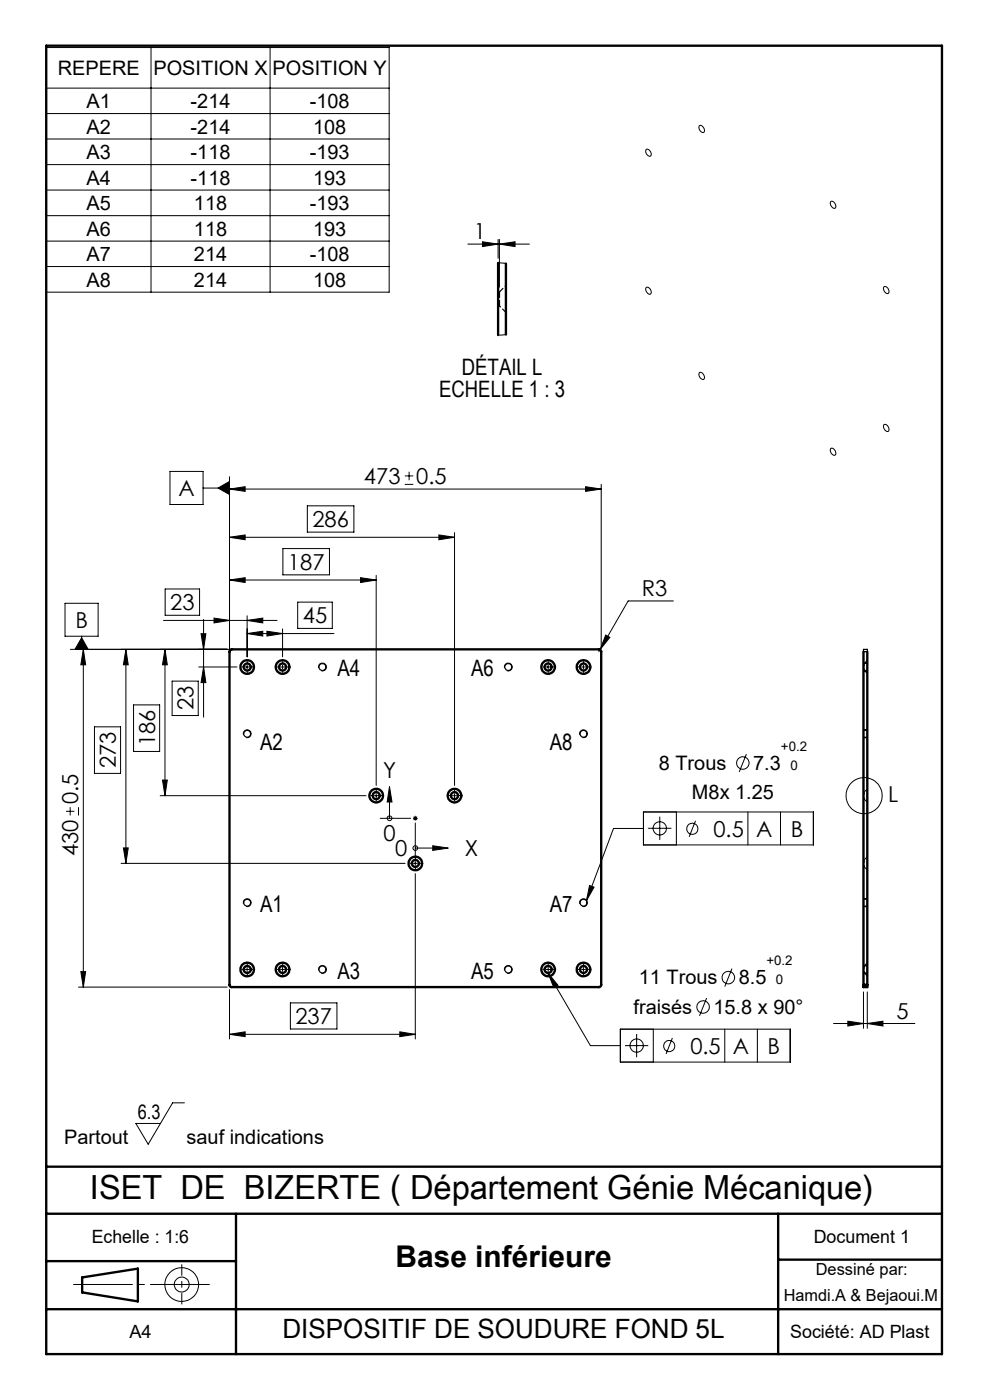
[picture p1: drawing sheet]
<svg xmlns="http://www.w3.org/2000/svg" width="210mm" height="297mm" viewBox="0 0 210 297" stroke-linecap="round" stroke-linejoin="round" font-family="sans-serif">
<g fill="none" stroke="#000" stroke-width=".21">
<path d="M9.8 10.1h72.7v51.9h-72.7zM9.8 18.7h72.7M32 10.1v51.9M57.3 10.1v51.9M9.8 24.1h72.7M9.8 29.5h72.7M9.8 34.9h72.7M137 31.8a.88 .88 0 0 1 .9 .2 .88 .88 0 0 1 .2 .9 .7 .7 0 0 1-.8 .1 .7 .7 0 0 1-.3-.7zM148.4 26.6a.93 .93 0 0 1 .9 .5 .93 .93 0 0 1-.1 1 1.01 1.01 0 0 1-.8-1.5zM9.8 40.3h72.7M9.8 45.8h72.7M9.8 51.1h72.7"/>
<path d="M9.8 56.5h72.7M99.2 51.8h13.1M102.3 51.3l3.4 .5-3.4 .5zM105.7 50.8v4M105.7 55.8l1.6 .1M105.9 51.8l3.4-.5v1zM105.9 50.8v10.1M176.2 42.8a.88 .88 0 0 1 .9 .3 .88 .88 0 0 1 .2 .9l-.1 .1a.88 .88 0 0 1-.9-.3 .88 .88 0 0 1-.2-.9zM107.3 71l-1.6 .1M137.1 61a.88 .88 0 0 1 .9 .4 .88 .88 0 0 1-.1 1 .99 .99 0 0 1-.8-1.4zM148.4 79a.93 .93 0 0 1 .9 .5 .93 .93 0 0 1-.1 1 1.01 1.01 0 0 1-.8-1.5zM187.5 60.9a.86 .86 0 0 1 .9 .4 .86 .86 0 0 1-.1 1 1.09 1.09 0 0 1-.8-1.4z"/>
<path d="M176.2 95.2a.88 .88 0 0 1 .9 .2 .88 .88 0 0 1 .2 1 .7 .7 0 0 1-.8 0 .7 .7 0 0 1-.4-.7zM187.5 90.1a.91 .91 0 0 1 .9 .4 .91 .91 0 0 1-.1 1 1.07 1.07 0 0 1-.8-1.4zM36.1 100h7v7h-7zM43.1 103.5h5.6M46.2 103.5l2.5-1.4v2.8zM48.7 103.7l3.3-.4v.9zM48.7 114l3.3-.5v1zM48.7 101.1v37.2M48.7 103.7h78.8M48.7 114h47.7M60 116.4h9.9v5.6h-9.9zM65.2 107.3h9.9v5.6h-9.9z"/>
<path d="M85.9 102.8h1.8M85.9 101h1.8M86.8 100.1v1.8M93.1 113.5l3.3 .5-3.3 .5zM96.4 113v53.6M124.2 103.3l3.3 .4-3.3 .5zM127.5 102.8v34.5M13.8 128h7v7h-7zM14.9 137.8h34.3M17.3 135v2.8M17.3 135.3l1.4 2.5h-2.8zM17.7 137.8l.5 3.2h-1.1z"/>
<path d="M17.7 137.8v71.6M26.7 137.8l.5 3.2h-1zM26.7 137.8v45.4M34.7 131.6h24.1M35 137.8l.5 3.2h-1zM35 137.8v31M35 125h7.3v5.5h-7.3zM42.7 134.4h1l-.5 3.4zM43.2 131.4v20.7M45.4 131.1l3.3 .5-3.3 .5zM48.7 123l3.3-.4v1zM48.7 123h31.1"/>
<path d="M52.4 131.6l3.3-.5v1zM52.4 134.4l3.3-.5v1zM52.4 130.6v8.7M52.4 134.4h18.4M56.6 133.9l3.3 .5-3.3 .5zM59.9 133.4v5.9M63.1 127.7h7.4v5.6h-7.4zM76.5 122.6l3.3 .4-3.3 .6zM79.8 122.1v44.5M127.3 137.8l-.3 .5M128.5 134.7l.9 .5-2.1 2.6zM142.8 127.5h-9.6l-5.9 10.3"/>
<path d="M20 154.2h5.6v9.9h-5.6zM28.3 149.5h5.6v9.9h-5.6zM36.5 144.5h5.6v7.3h-5.6zM42.2 141.5h8.1M43.2 141.5l.5 3.3h-1zM51.6 155.9a.84 .84 0 0 1 .8-1 .84 .84 0 0 1 .9 .9 .84 .84 0 0 1-1.1 .7M52 141.5h.8M52.4 141.1v.8M59.5 141.5h.9M59.9 141.1v.8M67.6 141.7a.83 .83 0 0 1 .7-1 .83 .83 0 0 1 .9 .9 .83 .83 0 0 1-1 .7M107 141.7a.83 .83 0 0 1 .7-1 .83 .83 0 0 1 .9 .9 .83 .83 0 0 1-1 .7"/>
<path d="M115.9 141.5h.8M116.3 141.1v.8M123 155.9a.84 .84 0 0 1 .7-1 .84 .84 0 0 1 .9 .9 .84 .84 0 0 1-1.1 .7M123.4 141.5h.8M123.8 141.1v.8M158.3 160l-1.5 3.8M183.2 156.5h.8M183.2 154.8h.8M183.2 142.3h.8M183.2 140.7h.8M14 172.1h1.8M14.9 171.2v1.8"/>
<path d="M16.7 171.2v1.8M26.2 179.9h1l-.5 3.3zM34 168.8h43.6M34.5 165.5h1l-.5 3.3zM79.4 168.8h.8M79.8 168.4v.8M80.6 173.6h6.5M82.6 170.1v3.5M82.6 166.9l.5 3.2h-1zM87.6 173.6h1M87.7 173.2l.7 .8M88.1 173.1v1"/>
<path d="M88.1 174.6v7.3M88.1 179.9h3.7M88.4 173.2l-.7 .8M91.8 179.4l3.3 .5-3.3 .5zM96 168.8h.8M96.4 168.4v.8M136.5 175.8h-6.4l-5.7 15.3M136.5 172.3h36v6.9h-36zM137.5 175.7h4.9M139.9 173.2v5M143.5 172.3v6.9M147.5 174.1l-1.3 3.4"/>
<path d="M158.6 172.3v6.9M165.6 172.3v6.9M25.7 183.2h60.2M51.6 191.7a.83 .83 0 0 1 .8-1 .83 .83 0 0 1 .9 .9 .83 .83 0 0 1-1.1 .7M87.7 183.2h.8M88.1 182.8v.8M88.1 185.3v35.1M123 191.7a.83 .83 0 0 1 .7-1 .83 .83 0 0 1 .9 .9 .83 .83 0 0 1-1.1 .7M125.1 187.9l.9 .3-1.6 2.9zM183.2 192.3h.8M183.2 190.7h.8M16.7 209.4h31.5"/>
<path d="M17.1 206.1h1.1l-.5 3.3zM48.7 219.4l3.3-.5v1zM48.7 209.9v10.5M48.7 219.4h39.4M52 205.7h.8M52.4 205.2v.9M59.5 205.7h.9M59.9 205.2v.9M61.6 212.8h9.9v5.5h-9.9zM67.6 205.9a.83 .83 0 0 1 .7-1.1 .83 .83 0 0 1 .9 .9 .83 .83 0 0 1-1 .8M84.8 218.9l3.3 .5-3.3 .5zM107 205.9a.83 .83 0 0 1 .7-1.1 .83 .83 0 0 1 .9 .9 .83 .83 0 0 1-1 .8"/>
<path d="M115.9 205.7h.8M116.2 206.4l2.2 2.6-.9 .5zM116.2 206.4l9 15.4h6.4M116.3 205.2v.9M123.4 205.7h.8M123.8 205.2v.9M131.6 218.3h36v7h-36zM135 219.4v4.9M138.6 218.3v7M149.9 211.7l-1.5 3.8M153.7 218.3v7M155.3 205.5l-1.6 3.8"/>
<path d="M160.7 218.3v7M176.8 217.1h17.3M179.8 216.6l3.4 .5-3.4 .6zM183.2 206.5h.8M183.2 204.8h.8M183.2 210.4v7.8M184 217.1l3.3-.5v1.1zM184 210.4v7.8M39.1 234h-2.5l-5.2 8.7-2.6-4.4h5.2M132.6 221.8h4.9M142.6 220.2l-1.3 3.4M17.4 271v3.2"/>
<circle cx="82.6" cy="173.6" r=".5"/>
<circle cx="88.1" cy="179.9" r=".5"/>
<circle cx="140" cy="175.7" r="1.41"/>
<circle cx="146.8" cy="175.8" r="1.18"/>
<circle cx="157.6" cy="161.9" r="1.32"/>
<circle cx="183.3" cy="168.8" r="3.8"/>
<circle cx="149.1" cy="213.6" r="1.32"/>
<circle cx="154.5" cy="207.4" r="1.32"/>
<circle cx="135" cy="221.8" r="1.41"/>
<circle cx="142" cy="221.9" r="1.19"/>
<circle cx="38.5" cy="272.5" r="1.58"/>
<circle cx="38.5" cy="272.5" r="3.6"/>
</g>
<path d="M15.6 272.5h28.8" fill="none" stroke="#000" stroke-width=".21" stroke-dasharray="30.5 1.3 1.3 1.3" stroke-dashoffset="18"/>
<path d="M38.6 268.3v8.3" fill="none" stroke="#000" stroke-width=".21" stroke-dasharray="30.5 1.3 1.3 1.3" stroke-dashoffset="28.2"/>
<g fill="none" stroke="#000" stroke-width=".5">
<path d="M9.8 9.7h190v277.6h-190zM105.7 55.8v15.3M107.3 55.9v15.1M48.8 137.9l.3-.1h78l.3 .1 .1 .2v70.9l-.1 .3-.3 .1-78.2-.1-.2-.3v-70.9zM183.2 138.3v70.6M184 138.3v70.6M183.2 208.9v.5h.8v-.5M183.2 208.9h.8M9.8 247.5h190M9.8 257.5h190M50.1 257.5v29.8M165.1 257.5v29.8"/>
<path d="M9.8 277.7h190M9.8 267.5h40.3M17.4 271l11.8-1.9v7l-11.8-1.9zM165.1 267.2h34.7"/>
<circle cx="52.4" cy="141.5" r="1.44"/>
<circle cx="52.5" cy="141.5" r=".74"/>
<circle cx="59.9" cy="141.5" r=".74"/>
<circle cx="59.9" cy="141.5" r="1.44"/>
<circle cx="116.3" cy="141.5" r=".74"/>
<circle cx="116.3" cy="141.5" r="1.44"/>
<circle cx="123.8" cy="141.5" r="1.44"/>
<circle cx="123.8" cy="141.5" r=".74"/>
<circle cx="79.8" cy="168.8" r=".75"/>
<circle cx="79.8" cy="168.8" r="1.44"/>
<circle cx="96.4" cy="168.8" r=".75"/>
<circle cx="96.4" cy="168.8" r="1.44"/>
<circle cx="88.1" cy="183.2" r="1.44"/>
<circle cx="88.1" cy="183.2" r=".74"/>
<circle cx="52.4" cy="205.7" r="1.44"/>
<circle cx="52.5" cy="205.7" r=".74"/>
<circle cx="59.9" cy="205.7" r=".74"/>
<circle cx="59.9" cy="205.7" r="1.44"/>
<circle cx="116.3" cy="205.7" r=".74"/>
<circle cx="116.3" cy="205.7" r="1.44"/>
<circle cx="123.8" cy="205.7" r="1.44"/>
<circle cx="123.8" cy="205.7" r=".74"/>
</g>
<g fill="none" stroke="#000" stroke-width=".21" stroke-dasharray="30.5 1.3 1.3 1.3">
<path d="M51.6 141.5h-.3M52.5 140.7v-.4M52.5 142.3v.4M53.3 141.5h.3M59.1 141.5h-.3M60 140.7v-.4M60 142.3v.4M60.8 141.5h.3M115.5 141.5h-.4M116.3 140.7v-.4M116.3 142.3v.4M117.1 141.5h.4"/>
<path d="M123 141.5h-.4M123.8 140.7v-.4M123.8 142.3v.4M124.6 141.5h.4M79 168.8h-.3M79.8 167.9v-.3M79.8 169.6v.3M80.7 168.8h.3M95.6 168.8h-.3M96.4 167.9v-.3M96.4 169.6v.3M97.3 168.8h.3"/>
<path d="M87.3 183.2h-.3M88.1 182.3v-.3M88.1 184v.3M89 183.2h.3M51.6 205.7h-.3M52.5 204.8v-.3M52.5 206.5v.3M53.3 205.7h.3M59.1 205.7h-.3M60 204.8v-.3M60 206.5v.3M60.8 205.7h.3"/>
<path d="M115.5 205.7h-.4M116.3 204.8v-.3M116.3 206.5v.3M117.1 205.7h.4M123 205.7h-.4M123.8 204.8v-.3M123.8 206.5v.3M124.6 205.7h.4"/>
</g>
<g fill="#000">
<path d="M105.9 51.8l3.4-.5v1zM102.3 51.3l3.4 .5-3.4 .5z"/>
<path d="M48.7 103.7l3.3-.4v.9zM124.2 103.3l3.3 .4-3.3 .5zM128.5 134.7l-1.2 3.1 2.1-2.6zM45.4 131.1l3.3 .5-3.3 .5zM52.4 131.6l3.3-.5v1zM52.4 134.4l3.3-.5v1zM56.6 133.9l3.3 .5-3.3 .5zM48.7 123l3.3-.4v1zM76.5 122.6l3.3 .4-3.3 .6zM48.7 219.4l3.3-.5v1zM84.8 218.9l3.3 .5-3.3 .5zM48.7 114l3.3-.5v1zM93.1 113.5l3.3 .5-3.3 .5zM179.8 216.6l3.4 .5-3.4 .6zM184 217.1l3.3-.5v1.1z"/>
<path d="M17.7 137.8l.5 3.2h-1.1zM17.1 206.1h1.1l-.5 3.3zM42.7 134.4h1l-.5 3.4zM43.2 141.5l.5 3.3h-1zM26.7 137.8l.5 3.2h-1zM26.2 179.9h1l-.5 3.3zM35 137.8l.5 3.2h-1zM34.5 165.5h1l-.5 3.3z"/>
<path d="M91.8 179.4l3.3 .5-3.3 .5zM82.6 166.9l.5 3.2h-1z"/>
<path d="M116.2 206.4l2.2 2.6-.9 .5zM125.1 187.9l.9 .3-1.6 2.9zM46.2 103.5l2.5 1.4v-2.8zM17.3 135.3l1.4 2.5h-2.8z"/>
</g>
<g fill="none" stroke="#000" stroke-width=".25">
<path d="M183.2 137.8h.8v.5h-.8z"/>
<circle cx="52.4" cy="155.7" r=".72"/>
<circle cx="68.4" cy="141.5" r=".74"/>
<circle cx="107.8" cy="141.5" r=".74"/>
<circle cx="123.8" cy="155.7" r=".72"/>
<circle cx="52.4" cy="191.5" r=".72"/>
<circle cx="123.8" cy="191.5" r=".72"/>
<circle cx="68.4" cy="205.7" r=".74"/>
<circle cx="107.8" cy="205.7" r=".74"/>
</g>
<path d="M183.3 140.7v1.5M183.3 168v1.5M183.3 182.4v1.5M183.3 204.9v1.5" fill="none" stroke="#000" stroke-width=".21" stroke-dasharray="1.3 .6" stroke-dashoffset=".8"/>
<path d="M184 138.2h-.8M183.2 156.4h.8M183.2 142.2h.8M184 154.9h-.8M184 140.8h-.8M183.2 192.2h.8M184 190.8h-.8M183.2 206.4h.8M184 208.9h-.8M184 204.9h-.8" fill="none" stroke="#000" stroke-width=".21" stroke-dasharray="1.3 .6" stroke-dashoffset=".4"/>
<path d="M183.3 142.2l.7 .7M184 140l-.7 .7M183.3 169.5l.7 .7M184 167.3l-.7 .7M183.3 183.9l.7 .7M184 181.7l-.7 .7M183.3 206.4l.7 .7M184 204.2l-.7 .7" fill="none" stroke="#000" stroke-width=".21" stroke-dasharray="1.3 .6" stroke-dashoffset=".5"/>
<path d="M183.2 142.2h.1M183.3 140.7h-.1M183.2 169.5h.1M183.3 168h-.1M183.2 183.9h.1M183.3 182.4h-.1M183.2 206.4h.1M183.3 204.9h-.1" fill="none" stroke="#000" stroke-width=".21" stroke-dasharray="1.3 .6"/>
<path d="M106 61.9v3" fill="none" stroke="#000" stroke-width=".25" stroke-dasharray="1.3 .6" stroke-dashoffset=".1"/>
<path d="M106 64.9l1.3 1.4M107.3 60.5l-1.3 1.4" fill="none" stroke="#000" stroke-width=".25" stroke-dasharray="1.3 .6" stroke-dashoffset="1"/>
<path d="M105.7 64.9h.3M106 61.9h-.3" fill="none" stroke="#000" stroke-width=".25" stroke-dasharray="1.3 .6"/>
<text font-size="7.1" x="19.1" y="254.3">ISET DE BIZERTE ( Département Génie Mécanique)</text>
<text font-size="6.3" x="83.9" y="268.8">Base inférieure</text>
<text font-size="5.6" x="59.9" y="283.9">DISPOSITIF DE SOUDURE FOND 5L</text>
<g font-size="4.8">
<text x="98" y="79.6">DÉTAIL L</text>
<text x="93.1" y="84.1">ECHELLE 1 : 3</text>
<text x="71.6" y="143.5">A4</text>
<text x="99.9" y="143.5">A6</text>
<text x="55.2" y="159.1">A2</text>
<text x="116.6" y="159.1">A8</text>
<text x="55.2" y="193.5">A1</text>
<text x="116.6" y="193.5">A7</text>
<text x="71.6" y="207.6">A3</text>
<text x="99.9" y="207.6">A5</text>
</g>
<g font-size="4.7">
<text x="100.5" y="50.8">1</text>
<text x="37.9" y="105.3">A</text>
<text x="77.2" y="102.7">473</text>
<text x="88.3" y="102.7">0.5</text>
<text x="66.3" y="111.8">286</text>
<text x="61.1" y="120.9">187</text>
<text x="36.1" y="129.5">23</text>
<text x="136.1" y="126.5">R3</text>
<text x="16" y="133.2">B</text>
<text x="64.2" y="132.3">45</text>
<text x="41.1" y="150.7" transform="rotate(-90 41.1 150.7)">23</text>
<text x="32.9" y="158.3" transform="rotate(-90 32.9 158.3)">186</text>
<text x="24.6" y="163" transform="rotate(-90 24.6 163)">273</text>
<text x="81.3" y="165.1">Y</text>
<text x="16.6" y="170.6" transform="rotate(-90 16.6 170.6)">0.5</text>
<text x="188.4" y="170.2">L</text>
<text x="81.4" y="178.3">0</text>
<text x="151.3" y="177.5">0.5</text>
<text x="160.4" y="177.5">A</text>
<text x="167.7" y="177.5">B</text>
<text x="16.6" y="181.7" transform="rotate(-90 16.6 181.7)">430</text>
<text x="83.8" y="181.7">0</text>
<text x="98.6" y="181.7">X</text>
<text x="62.7" y="217.3">237</text>
<text x="190.2" y="216.1">5</text>
<text x="146.4" y="223.6">0.5</text>
<text x="155.5" y="223.6">A</text>
<text x="162.8" y="223.6">B</text>
</g>
<g font-size="4.2">
<text x="12.2" y="15.9">REPERE</text>
<text x="32.6" y="15.9">POSITION X</text>
<text x="57.8" y="15.9">POSITION Y</text>
<text x="18.4" y="22.9">A1</text>
<text x="40.4" y="22.9">-214</text>
<text x="65.7" y="22.9">-108</text>
<text x="18.4" y="28.4">A2</text>
<text x="40.4" y="28.4">-214</text>
<text x="66.4" y="28.4">108</text>
<text x="18.4" y="33.8">A3</text>
<text x="40.4" y="33.8">-118</text>
<text x="65.7" y="33.8">-193</text>
<text x="18.4" y="39.2">A4</text>
<text x="40.4" y="39.2">-118</text>
<text x="66.4" y="39.2">193</text>
<text x="18.3" y="44.6">A5</text>
<text x="41.1" y="44.6">118</text>
<text x="65.7" y="44.6">-193</text>
<text x="18.3" y="50">A6</text>
<text x="41.1" y="50">118</text>
<text x="66.4" y="50">193</text>
<text x="18.3" y="55.4">A7</text>
<text x="41.1" y="55.4">214</text>
<text x="65.7" y="55.4">-108</text>
<text x="18.3" y="60.8">A8</text>
<text x="41.1" y="60.8">214</text>
<text x="66.4" y="60.8">108</text>
<text x="139.8" y="163.3">8 Trous</text>
<text x="159.8" y="163.3">7.3</text>
<text x="146.8" y="169.5">M8x 1.25</text>
<text x="135.5" y="208.8">11 Trous</text>
<text x="156.7" y="208.8">8.5</text>
<text x="134.4" y="215">fraisés</text>
<text x="151.3" y="215">15.8 x 90°</text>
<text x="29.2" y="237.4">6.3</text>
<text x="13.6" y="242.7">Partout</text>
<text x="39.6" y="242.7">sauf indications</text>
</g>
<g font-size="3.9">
<text x="19.5" y="263.6">Echelle : 1:6</text>
<text x="172.6" y="263.6">Document 1</text>
<text x="27.4" y="283.9">A4</text>
<text x="167.6" y="283.9">Société: AD Plast</text>
</g>
<g font-size="3.5">
<text x="173" y="270.5">Dessiné par:</text>
<text x="166.3" y="276">Hamdi.A &amp; Bejaoui.M</text>
</g>
<g font-size="2.8">
<text x="165.7" y="159.3">+0.2</text>
<text x="167.6" y="163.3">0</text>
<text x="162.6" y="204.8">+0.2</text>
<text x="164.6" y="208.8">0</text>
</g>
</svg>
